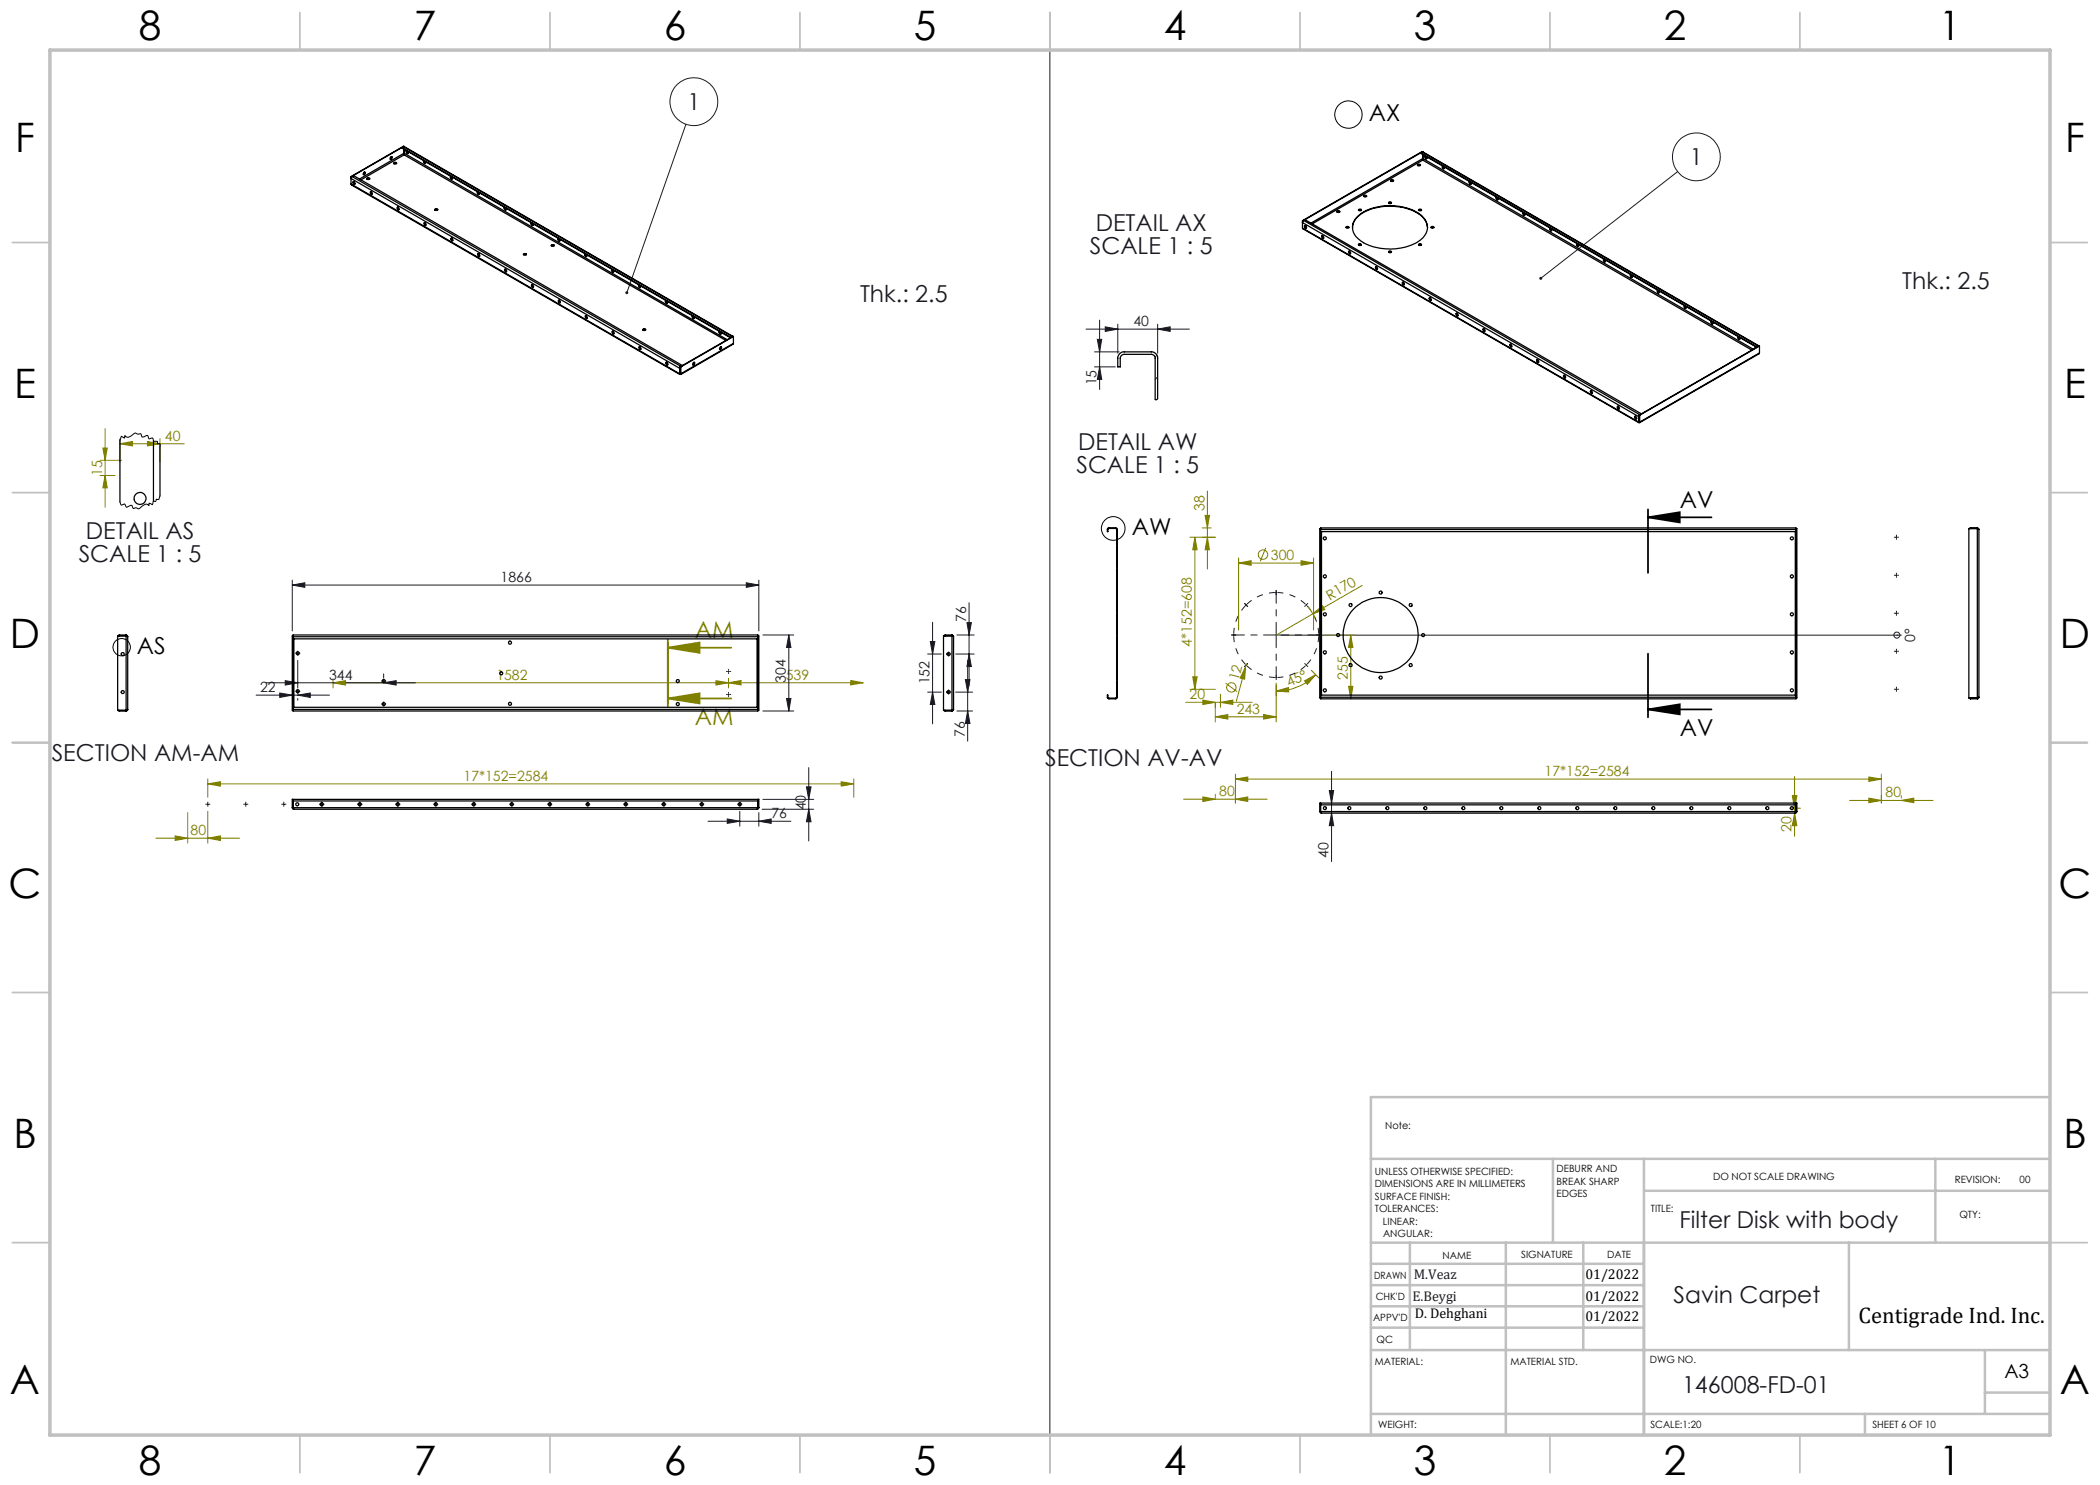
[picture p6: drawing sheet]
<svg xmlns="http://www.w3.org/2000/svg" width="420mm" height="297mm" viewBox="0 0 420 297" stroke-linecap="round" stroke-linejoin="round" font-family="sans-serif">
<g fill="none" stroke="#808000" stroke-width=".2">
<path d="M20 95.1h3M20 92.1h4.3M20.6 89.6h.8l-.4 2.5zM21 85.7v15.8M21 95.1l.4 2.5h-.8zM24 88.8l2.5-.5v.9zM24 87.7v4.7M24 88.8h12.9M29.5 88.3l2.5 .5-2.5 .4zM32 87.7v4.7M241.5 98.2v15.6M238 107.5h5.1"/>
<path d="M239 107.5v30.4M239 107.5l.4 2.5h-.9zM240.5 105.6h1.7M241 103.1h.9l-.4 2.5zM241.5 107.5l.4 2.5h-.9zM247.7 112.6l2.5-.5v1zM247.7 111.6v14.4M247.7 112.6h15M253.2 109.6l-1.1 2.7M260.2 112.1l2.5 .5-2.5 .5zM262.7 111.6v14.4M272.5 117.1l-9.9 5.7"/>
<path d="M66.6 136.6l2.5-.5v.9zM66.6 135.7v1.9M66.6 136.6h106M143.2 136.1l2.5 .5-2.5 .4zM145.7 136.6l2.5-.5v.9zM145.7 135.7v1.9M170.1 136.1l2.5 .5-2.5 .4zM238 137.9h5.1M238.5 135.4h.9l-.4 2.5zM244.1 138.8v2.7M245.1 136.6l2.3 1.8M249.1 133.3l-.2 2.6-.9-.3z"/>
<path d="M249.1 133.3l-1.8 7M249.3 132.7l-.2 .6M255.2 138.2l2.5-.7v.9zM255.2 136.6v7.8M260.9 136.2l2.2-1.3-1.6 2zM261.6 121.4l1.4 2.2M262.3 134.1l1.5 1.5M262.6 122.8l1.9-1.7 .5 .8zM262.6 122.8l-7.4 4.2M263.1 134.9a11.1 11.1 0 0 1-7.9 3.3M264.8 127h6.3M269.7 137.3h.9l-.4 2.5z"/>
<path d="M270.2 127v12.8M270.2 127l.4 2.5h-.9zM41.6 156.8l2.5-.5v.9zM41.6 155.8v3.7M41.6 156.8h129.1M168.2 156.3l2.5 .5-2.5 .4zM170.7 155.8v3.7M236.7 159.8h16.7M237.1 140.5h13.3M240.6 159.4l2.5 .4-2.5 .5zM240.6 140l2.5 .5-2.5 .4zM243.1 143.4l2.5-.5v.9z"/>
<path d="M243.1 140.6v3.8M243.1 158.9v.7M243.1 143.4h12.1M244.1 140.5l2.5-.5v.9zM247.1 155.8l2.5-.4v.9zM247.1 154.8v5.8M247.1 155.8h129.2M247.1 159.8l2.5-.4v.9zM252.7 142.9l2.5 .5-2.5 .4zM358.5 159.1h.9l-.5 2.5zM358.9 155.3v11.9M373.8 159.6l2.5 .5-2.5 .4z"/>
<path d="M373.8 155.4l2.5 .4-2.5 .5zM376.3 154.8v5.8M380.3 159.1v.5M31.2 167.6h16.7M35 167.2l2.5 .4-2.5 .5zM37.5 162.5v6.1M41.6 167.6l2.5-.4v.9zM41.6 162.3v6.3M357.9 161.6h2.2M358.9 162.6l.5 2.5h-.9zM369.9 160.1h16.7M380.3 160.1l2.5-.5v.9z"/>
<circle cx="252.6" cy="110.9" r=".94"/>
<circle cx="246.3" cy="137.5" r=".95"/>
</g>
<g fill="none" stroke="#000" stroke-width=".2">
<circle cx="269.7" cy="22.9" r="2.73"/>
<circle cx="222.6" cy="105.7" r="2.36"/>
<circle cx="24.3" cy="129.4" r="1.73"/>
</g>
<path d="M329.6 103.5l6.4-1.1v2.1zM329.6 103.5h12.7M329.6 101.9v12.7M329.6 130.7v12.8M329.6 141.9l6.4-1v2zM329.6 141.9h12.7" fill="none" stroke="#000" stroke-width=".35"/>
<path d="M133.6 129.5l6.3-1v2.1zM133.6 139.7l6.3-1v2zM133.6 129.5h12.7M133.6 127.9v13.4M133.6 139.7h12.7" fill="none" stroke="#808000" stroke-width=".35"/>
<g fill="none" stroke="#191924" stroke-width=".2" stroke-dasharray="15.2 1.3 1.3 1.3" stroke-linecap="butt">
<path d="M255.2 118.5h-.1M255.2 118.5h.2M246.7 127v.1M246.7 127v-.1M249.2 133l.1 .1M249.2 133l-.1-.1M249.2 121l-.1 .1M249.2 121l.1-.1M255.2 135.5h.2M255.2 135.5h-.1M261.2 133l.1-.1M261.2 133v.1"/>
<path d="M261.2 121v-.1M261.2 121l.1 .1M263.7 127v-.1M263.7 127v.1"/>
</g>
<path d="M255 118.5a8.5 8.5 0 0 0-5.6 2.3M246.7 127.2a8.5 8.5 0 0 0 2.4 5.6M249.1 121.2a8.5 8.5 0 0 0-2.4 5.5M249.4 133.2a8.5 8.5 0 0 0 5.6 2.3M255.5 135.5a8.5 8.5 0 0 0 5.6-2.3M261.1 120.8a8.5 8.5 0 0 0-5.6-2.3M261.4 132.8a8.5 8.5 0 0 0 2.3-5.6M263.7 126.7a8.5 8.5 0 0 0-2.3-5.5" fill="none" stroke="#191924" stroke-width=".2" stroke-dasharray="15.2 1.3 1.3 1.3" stroke-dashoffset="14.1" stroke-linecap="butt"/>
<g fill="none" stroke="#191924" stroke-width=".2">
<path d="M210 10v277M137.2 24.8l-11.8 33.7M335.5 34.3l-27.3 21.4M217.2 65.8h20.7M218.9 73.4h4.2M218.9 70.4h4.9M219.5 67.9h.8l-.4 2.5zM219.9 64v13.9M219.9 73.4l.4 2.5h-.8zM221.1 65.4l2.5 .4-2.5 .5zM223.6 64.8v5.9M231.5 65.8l2.5-.4v.9z"/>
<path d="M231.5 64.8v5.9M58.5 117l2.5-.4v.9zM58.5 116v10.2M58.5 117h93.3M149.3 116.6l2.5 .4-2.5 .5zM151.8 116v10.2M379.1 107.5h.3M379.1 115.1h.3M379.3 107.3v.3M379.3 114.9v.3M51.2 139h14.7M53.2 136.6h29.9"/>
<path d="M56 138.6l2.5 .4-2.5 .5zM57 136.1l2.5 .5-2.5 .4zM59.4 138.3h.3M59.4 130.7h.3M59.5 130.5v.3M59.5 138.1v.3M59.5 139l2.6-.4v.9zM59.5 132.1v5.5M59.5 139.7v.3M76.6 136.2h.3M76.7 136.6l2.5-.5v.9zM76.7 134.8v.8"/>
<path d="M76.7 136.1v.2M145.6 138.9h.2M145.6 134.3h.2M145.7 134.2v.2M145.7 138.8v.2M152.6 127h6.2M157.3 139.7h.9l-.4 2.5zM157.8 127v15.2M157.8 127l.4 2.5h-.9zM185.5 130.8h2.8M185.5 138.4h2.8M186.1 128.3h.9l-.5 2.5z"/>
<path d="M186.5 138.4l.5 2.5h-.9zM186.5 124.5v20.3M189.6 130.8h.2M189.6 138.4h.2M189.7 130.7v.2M189.7 138.3v.2M191.1 130.8h3.7M191.1 138.4h3.4M191.4 127h3.4M193.1 135.9h.9l-.5 2.5zM193.4 124.5h.9l-.5 2.5zM193.5 132.1v16.1"/>
<path d="M193.8 120.5v16.7M193.8 130.8l.5 2.5h-.9zM249.1 120.9l.2 .2M249.3 120.9l-.2 .2M256.2 127h124.1M379.1 137.9h.3M379.1 122.7h.3M379.1 130.3h.3M379.3 122.6v.2M379.3 130.1v.3M379.3 137.8v.2M379.4 127h.1"/>
<path d="M76.6 140.8h.3M76.7 140.7v.2M152.6 142.2h6.2M152.6 159.9h10.1M161.3 157.4h.9l-.5 2.5zM161.7 153.5v14.7M191.4 142.2h3.1M193.5 142.2l.5 2.5h-.9zM265.9 158.1h.8l-.4 2.5zM266.3 154.3v18M41.4 160.9h.3M41.6 160.7v.3"/>
<path d="M49 160.9h.3M49.1 160.7v.3M56.6 160.9h.3M56.8 160.7v.3M64.2 160.9h.3M64.3 160.7v.3M71.8 160.9h.3M71.9 160.7v.3M79.4 160.9h.3M79.6 160.7v.3M87 160.9h.3M87.1 160.7v.3"/>
<path d="M94.6 160.9h.3M94.8 160.7v.3M102.2 160.9h.3M102.3 160.7v.3M109.8 160.9h.3M110 160.7v.3M117.4 160.9h.3M117.5 160.7v.3M125 160.9h.3M125.2 160.7v.3M132.6 160.9h.3M132.8 160.7v.3"/>
<path d="M140.2 160.9h.3M140.3 160.7v.3M141.6 164.2h16.6M145.5 163.8l2.5 .4-2.5 .5zM147.8 160.9h.3M148 162.3v2.9M148 160.7v.3M151.8 164.2l2.4-.4v.9zM151.8 162.5v2.7M152.4 161.9h10.3M161.7 161.9l.5 2.5h-.9zM266.3 162.6l.4 2.5h-.8z"/>
<circle cx="138.8" cy="20.3" r="4.8"/>
<circle cx="339.3" cy="31.4" r="4.8"/>
<circle cx="379.4" cy="127" r=".6"/>
</g>
<g fill="none" stroke="#191924" stroke-width=".2" stroke-dasharray="15.2 1.3 1.3 1.3">
<path d="M255.2 118.5v-.1M255.2 118.5v.1M255.2 118.2v-.1M255.2 118.7v.2M379 107.4h-.1M379 115h-.1M379.3 107.2v-.2M379.3 107.7v.2M379.3 114.8v-.2M379.3 115.3v.2M379.5 107.4h.2M379.5 115h.2"/>
<path d="M59.3 138.2h-.2M59.3 130.6h-.2M59.6 138v-.2M59.6 138.5v.2M59.6 130.4v-.2M59.6 130.9v.2M59.8 138.2h.2M59.8 130.6h.2M76.5 136.2h-.2M76.8 135.9v-.1M76.8 136.4v.2M77 136.2h.2"/>
<path d="M145.5 138.9h-.2M145.5 134.3h-.2M145.7 138.6v-.1M145.7 139.1v.2M145.7 134v-.1M145.7 134.5v.2M146 138.9h.1M146 134.3h.1M189.5 130.8h-.2M189.5 138.4h-.2M189.7 130.5v-.1M189.7 131v.2"/>
<path d="M189.7 138.1v-.1M189.7 138.6v.2M190 130.8h.2M190 138.4h.2M246.5 127h-.2M246.7 127h-.1M246.7 127h.2M247 127h.2M249.1 120.8l-.2-.1M249.1 133.2l-.2 .1M249.2 133l-.1 .1M249.2 133l.1-.1"/>
<path d="M249.2 121l-.1-.1M249.2 121l.1 .1M249.4 121.2l.1 .1M249.4 132.8l.1-.1M255.2 127v-.1M255.2 127h-.1M255.2 127v.1M255.2 127h.2M255.2 135.5v.1M255.2 135.5v-.1M255.2 135.7v.2M255.2 135.2v-.1"/>
<path d="M261.1 132.8l-.2-.1M261.1 121.2l-.2 .1M261.2 133l.1 .1M261.2 133v-.1M261.2 121l.1-.1M261.2 121v.1M261.4 133.2l.1 .1M261.4 120.8l.1-.1M263.5 127h-.2M263.7 127h.2M263.7 127h-.1M264 127h.2"/>
<path d="M379 137.8h-.1M379 122.6h-.1M379 130.2h-.1M379.3 137.6v-.2M379.3 138.1v.2M379.3 122.4v-.2M379.3 122.9v.2M379.3 130v-.2M379.3 130.5v.2M379.5 137.8h.2M379.5 122.6h.2M379.5 130.2h.2"/>
<path d="M76.5 140.8h-.2M76.8 140.5v-.1M76.8 141v.2M77 140.8h.2M41.3 160.8h-.2M41.6 160.6v-.2M41.6 161.1v.2M41.8 160.8h.2M48.9 160.8h-.2M49.2 160.6v-.2M49.2 161.1v.2M49.4 160.8h.2"/>
<path d="M56.5 160.8h-.2M56.8 160.6v-.2M56.8 161.1v.2M57 160.8h.2M64.1 160.8h-.2M64.4 160.6v-.2M64.4 161.1v.2M64.6 160.8h.2M71.7 160.8h-.2M72 160.6v-.2M72 161.1v.2M72.2 160.8h.2"/>
<path d="M79.3 160.8h-.2M79.6 160.6v-.2M79.6 161.1v.2M79.8 160.8h.2M86.9 160.8h-.2M87.2 160.6v-.2M87.2 161.1v.2M87.4 160.8h.2M94.5 160.8h-.2M94.8 160.6v-.2M94.8 161.1v.2M95 160.8h.2"/>
<path d="M102.1 160.8h-.2M102.4 160.6v-.2M102.4 161.1v.2M102.6 160.8h.2M109.7 160.8h-.2M110 160.6v-.2M110 161.1v.2M110.2 160.8h.2M117.3 160.8h-.2M117.6 160.6v-.2M117.6 161.1v.2M117.8 160.8h.2"/>
<path d="M124.9 160.8h-.2M125.2 160.6v-.2M125.2 161.1v.2M125.4 160.8h.2M132.5 160.8h-.2M132.8 160.6v-.2M132.8 161.1v.2M133 160.8h.2M140.1 160.8h-.2M140.4 160.6v-.2M140.4 161.1v.2M140.6 160.8h.2"/>
<path d="M147.7 160.8h-.2M148 160.6v-.2M148 161.1v.2M148.2 160.8h.2"/>
</g>
<path d="M255 127h-8.4M255.2 126.7v-8.3M255.2 127.2v8.4M255.5 127h8.4" fill="none" stroke="#191924" stroke-width=".2" stroke-dasharray="15.2 1.3 1.3 1.3" stroke-dashoffset="13"/>
<g fill="none" stroke="#c0c0c0" stroke-width=".35">
<path d="M60 2.5v7.5M110 2.5v7.5M160 2.5v7.5M210 2.5v7.5M260 2.5v7.5M310 2.5v7.5M360 2.5v7.5M2.5 48.5h7.5M410 48.5h7.5M2.5 98.5h7.5M410 98.5h7.5M2.5 148.5h7.5"/>
<path d="M410 148.5h7.5M2.5 198.5h7.5M410 198.5h7.5M2.5 248.5h7.5M410 248.5h7.5M60 287v7.5M110 287v7.5M160 287v7.5M210 287v7.5M260 287v7.5M310 287v7.5M360 287v7.5"/>
</g>
<g fill="none" stroke="#c0c0c0" stroke-width=".5">
<path d="M410 219.4h-135.8v67.4M274.2 231.8h135.8M310.6 231.8v16.7M328.8 231.8v55.2M328.8 238.2h81.2M387.1 231.8v16.7M274.2 248.5h135.8M274.2 257h54.6M274.2 252.8h54.6M282 248.5v21.5M301.2 248.5v38.3M316.7 248.5v21.5"/>
<path d="M369.8 248.5v21.5M274.2 265.5h54.6M274.2 261.3h54.6M274.2 270h135.8M397 270v12.8M397 278.5h13M274.2 282.8h135.8M373 282.8v4.2"/>
</g>
<path d="M10 10h400v277h-400z" fill="none" stroke="#c0c0c0" stroke-width=".7"/>
<path d="M329.6 103.5l6.4-1.1v2.1zM329.6 141.9l6.4-1v2z" fill="#000"/>
<path d="M133.6 129.5l6.3-1v2.1zM133.6 139.7l6.3-1v2z" fill="#808000"/>
<path d="M125.2 58.3a.28 .28 0 0 0-.1 .3 .28 .28 0 0 0 .2 .2l.1-.3-.1 .3a.29 .29 0 0 0 .4-.3 .29 .29 0 0 0-.5-.2zM307.9 55.5v.3l.3-.1-.3 .1a.31 .31 0 0 0 .5 .1 .31 .31 0 0 0 0-.5 .31 .31 0 0 0-.5 .1z" fill="#191924"/>
<g fill="#808000">
<path d="M262.6 122.8l1.9-1.7 .5 .8z"/>
<path d="M249.1 133.3l-.2 2.6-.9-.3z"/>
<path d="M252.7 142.9l2.5 .5-2.5 .4zM243.1 143.4l2.5-.5v.9zM244.1 140.5l2.5-.5v.9zM240.6 140l2.5 .5-2.5 .4zM373.8 155.4l2.5 .4-2.5 .5zM247.1 155.8l2.5-.4v.9z"/>
<path d="M66.6 136.6l2.5-.5v.9zM143.2 136.1l2.5 .5-2.5 .4zM145.7 136.6l2.5-.5v.9zM170.1 136.1l2.5 .5-2.5 .4zM41.6 156.8l2.5-.5v.9zM168.2 156.3l2.5 .5-2.5 .4zM247.7 112.6l2.5-.5v1zM260.2 112.1l2.5 .5-2.5 .5z"/>
<path d="M24 88.8l2.5-.5v.9zM29.5 88.3l2.5 .5-2.5 .4z"/>
<path d="M240.6 159.4l2.5 .4-2.5 .5zM247.1 159.8l2.5-.4v.9z"/>
<path d="M41.6 167.6l2.5-.4v.9zM35 167.2l2.5 .4-2.5 .5z"/>
<path d="M255.2 138.2l2.5-.7v.9zM260.9 136.2l2.2-1.3-1.6 2z"/>
<path d="M241.5 107.5l.4 2.5h-.9zM241 103.1h.9l-.4 2.5z"/>
<path d="M21 95.1l.4 2.5h-.8zM20.6 89.6h.8l-.4 2.5z"/>
<path d="M239 107.5l.4 2.5h-.9zM238.5 135.4h.9l-.4 2.5zM270.2 127l.4 2.5h-.9zM269.7 137.3h.9l-.4 2.5zM358.5 159.1h.9l-.5 2.5zM358.9 162.6l.5 2.5h-.9z"/>
<path d="M373.8 159.6l2.5 .5-2.5 .4zM380.3 160.1l2.5-.5v.9z"/>
</g>
<g fill="#191924">
<path d="M76.7 136.6l2.5-.5v.9zM57 136.1l2.5 .5-2.5 .4zM59.5 139l2.6-.4v.9zM56 138.6l2.5 .4-2.5 .5z"/>
<path d="M58.5 117l2.5-.4v.9zM149.3 116.6l2.5 .4-2.5 .5z"/>
<path d="M219.9 73.4l.4 2.5h-.8zM219.5 67.9h.8l-.4 2.5z"/>
<path d="M157.3 139.7h.9l-.4 2.5zM157.8 127l.4 2.5h-.9z"/>
<path d="M193.8 130.8l.5 2.5h-.9zM193.4 124.5h.9l-.5 2.5z"/>
<path d="M186.1 128.3h.9l-.5 2.5zM186.5 138.4l.5 2.5h-.9zM161.3 157.4h.9l-.5 2.5zM161.7 161.9l.5 2.5h-.9zM265.9 158.1h.8l-.4 2.5zM266.3 162.6l.4 2.5h-.8z"/>
<path d="M193.1 135.9h.9l-.5 2.5zM193.5 142.2l.5 2.5h-.9z"/>
<path d="M145.5 163.8l2.5 .4-2.5 .5zM151.8 164.2l2.4-.4v.9z"/>
<path d="M221.1 65.4l2.5 .4-2.5 .5zM231.5 65.8l2.5-.4v.9z"/>
</g>
<g fill="none" stroke="#000" stroke-width=".25">
<path d="M70.2 36.8l.1 .2M70.2 36.8l65.7 38M70.2 35.3v1.5M70.2 35.3h.1M70.3 35.3v.2M70.3 37l65.7 37.9M70.4 35.3l-.2 .4 65.7 38M70.4 35.3l65.8 38M70.4 35.3l.3-.2 65.8 38M70.6 36.3a.26 .26 0 0 1 .4 .2 .26 .26 0 0 1-.2 .3l-.2-.2zM70.7 36.3v.4l.3 .1M70.8 36.4l-.1 .1"/>
<path d="M71 36.7l-.2 .1M72.8 34.4a.22 .22 0 0 1 .2 .4 .22 .22 0 0 1-.4-.1zM73 34.4l-.1 .3-.2 .2M73.4 35.7l.2-.1a.24 .24 0 0 1 .3 0 .24 .24 0 0 1 0 .3 .24 .24 0 0 1-.4 0zM73.4 35.8l.2-.1 .3 .1M74.2 38.3l.1 .1a.25 .25 0 0 1 .2 .3 .25 .25 0 0 1-.3 .2 .25 .25 0 0 1-.2-.4zM74.2 38.3v.4l.2 .1M78.2 31.3a.24 .24 0 0 1 .2 .4 .24 .24 0 0 1-.4 0zM78.3 31.3v.4l-.3 .1M78.7 32.6l.2-.1a.24 .24 0 0 1 .4 0 .24 .24 0 0 1-.1 .4 .24 .24 0 0 1-.3-.1zM78.7 32.7l.2-.1 .4 .1M80.4 29.5l65.7 38.1"/>
<path d="M80.4 29.5l65.8 38M80.7 29.3l65.9 38M80.7 29.3l-.3 .2M80.7 29.3l65.8 38M80.8 30.7v.3M80.8 29.3l-10.5 6M80.8 29.3h.1M80.8 29.9v.8M80.8 29.3l-10.6 6M80.8 30.7l-8.9 5.1M80.8 31l-8.6 5M80.8 31l64.4 37.1"/>
<path d="M80.9 30.7l-.1 .3M80.9 29.9v.8M80.9 30.7l64.6 37.2M81.3 30.2a.26 .26 0 0 0 0 .4 .26 .26 0 0 0 .4-.1l-.1-.2M81.4 30.2v.3l.2 .2M85 32.3l.1 .1a.21 .21 0 0 1-.1 .3 .21 .21 0 0 1-.3-.2l.1-.3 .1 .3 .2 .2M90.4 35.4l.1 .3a.26 .26 0 0 1-.4-.1 .26 .26 0 0 1 .1-.3v.3l.3 .2M95.8 38.5l.1 .2a.25 .25 0 0 1-.4 .1 .25 .25 0 0 1 0-.4l.1 .3 .2 .2M272.7 39.2l.5-.2a.24 .24 0 0 1-.1 .4 .24 .24 0 0 1-.3-.1zM272.8 39.3l.1-.1 .4 .1M278.1 36.1l.2-.2a.25 .25 0 0 1 .4 .1 .25 .25 0 0 1-.1 .3 .25 .25 0 0 1-.3 0zM278.1 36.2l.2-.1 .4 .1"/>
<path d="M283.5 33l.1-.1a.25 .25 0 0 1 .4-.1 .25 .25 0 0 1 0 .4 .25 .25 0 0 1-.4 0zM283.5 33.1l.2-.2 .4 .2M284.2 30.6l67.2 38.8M284.2 30.6l67.1 38.9M284.4 30.4h.2l67.2 38.8h-.1M284.4 30.4l-.2 .2M284.4 30.4l67.3 38.8M284.6 31.7v.3M284.6 32l-22.1 12.8M284.6 32l65.8 38M284.6 30.3l-24 13.9M284.6 30.3v.1"/>
<path d="M284.6 30.9v.8M284.6 31.7l-22.4 12.9M284.6 30.3l-24.1 13.8M284.6 31.7l66.1 38.1M285.3 31.4l.1 .2a.26 .26 0 0 1-.4 0 .26 .26 0 0 1 0-.4l.1 .3 .3 .2M288.7 33.4l.2 .2a.25 .25 0 0 1-.4 0 .25 .25 0 0 1 0-.4l.3 .5M293.9 36.3l-.1 .3 .3 .3 .1-.1-.1-.3M293.9 36.3l.1 .4 .2 .1M299.3 39.4a.26 .26 0 0 0-.1 .4 .26 .26 0 0 0 .4 0l-.1-.2M299.3 39.4v.4l.3 .1M79.4 41.4a.27 .27 0 0 1 .4 .2 .27 .27 0 0 1-.1 .3l-.3-.1zM79.5 41.4l.2 .5h.1"/>
<path d="M84.8 44.6a.27 .27 0 0 1 .4 .1 .27 .27 0 0 1-.2 .3zM84.9 44.5l.1 .4 .2 .1M87 42l.2-.2 .4 .2M87 41.8h.5a.26 .26 0 0 1-.2 .3 .26 .26 0 0 1-.3-.2zM90.2 47.7a.27 .27 0 0 1 .3 .1 .27 .27 0 0 1-.1 .4l-.2-.3zM90.3 47.6v.4l.3 .1M95.5 50.8a.26 .26 0 0 1 .4 .1 .26 .26 0 0 1-.1 .4l-.2-.2zM95.6 50.7l.1 .4 .2 .1M100.9 53.9a.27 .27 0 0 1 .4 .1 .27 .27 0 0 1-.2 .4zM101 53.8l.1 .4 .2 .1M101.1 41.6l.1 .2a.25 .25 0 0 1-.3 .1 .25 .25 0 0 1 0-.4l.1 .3 .2 .2M104.7 50.9l.3-.1 .3 .1"/>
<path d="M104.7 50.8h.5a.23 .23 0 0 1-.2 .2 .23 .23 0 0 1-.3-.2zM106.3 57a.27 .27 0 0 1 .4 .1 .27 .27 0 0 1-.2 .4l-.2-.3zM106.4 56.9l.1 .4 .2 .1M106.5 44.7l.1 .2a.25 .25 0 0 1-.4 .1 .25 .25 0 0 1 .1-.4l.1 .3 .2 .2M110.2 49.1l.2-.2a.24 .24 0 0 1 .4 0 .24 .24 0 0 1 0 .4 .24 .24 0 0 1-.4-.1zM110.2 49.1l.3-.1 .3 .1M111.7 47.7a.25 .25 0 0 0-.1 .4 .25 .25 0 0 0 .4-.1l-.1-.2M111.7 47.7v.3l.3 .2M117.3 50.9l.1 .2a.25 .25 0 0 1-.4 .1 .25 .25 0 0 1 .1-.4v.3l.2 .2M122.7 54v.3a.25 .25 0 0 1-.4 0 .25 .25 0 0 1 .1-.4v.3l.3 .2M128 57.1l.1 .3a.25 .25 0 0 1-.4 0 .25 .25 0 0 1 .1-.4v.3l.3 .2M260.5 45.6l67.2 38.9"/>
<path d="M260.5 45.6l67.2 38.8M260.5 44.1v1.5M260.5 44.1l.1 .1M260.6 44.2h.1M260.7 44.1l-.2 .4 67.2 38.8M260.7 44.1l67.2 38.8M260.7 44.1l.3-.1 67.3 38.8M260.9 45.2a.29 .29 0 0 1 .3 .1 .29 .29 0 0 1 0 .4l-.2-.1zM261 45.1l.1 .4 .2 .1M261.2 45.2l-.2 .1M261.3 45.4l-.2 .1M264.4 47.2a.27 .27 0 0 1 .3 .1 .27 .27 0 0 1-.1 .4l-.3-.4z"/>
<path d="M264.4 47.1l.1 .3 .2 .2M267.4 42.4l.1-.1 .5 .1M267.4 42.2h.5a.24 .24 0 0 1-.2 .3 .24 .24 0 0 1-.3-.3zM269.2 45.4h.5a.27 .27 0 0 1-.2 .3 .27 .27 0 0 1-.3-.3zM269.2 45.5l.1-.1 .5 .1M269.7 50.3a.28 .28 0 0 1 .4 .1 .28 .28 0 0 1-.1 .4l-.2-.1zM269.8 50.2l.1 .3 .2 .2M270.5 45.5a4.7 4.7 0 0 1 3.8-3.7 11.1 11.1 0 0 1 10.1 1.5l.9 1.2 .2 1M271.3 43.5a9.4 9.4 0 0 1 7.5-2.3 8 8 0 0 1 6.2 2.8 3.1 3.1 0 0 1-1.3 4.3 11.2 11.2 0 0 1-11.7-.3 2.92 2.92 0 0 1-.7-4.5zM271.7 48.9l.5-.1a.24 .24 0 0 1-.2 .4 .24 .24 0 0 1-.3-.3zM271.7 49l.2-.1 .4 .1M271.7 42l.2-.1 .4 .1"/>
<path d="M271.7 41.9l.2-.1a.24 .24 0 0 1 .3 0 .24 .24 0 0 1 0 .4 .24 .24 0 0 1-.3 0l-.2-.2zM275.1 53.3l.4 .3a.19 .19 0 0 1-.2 .3 .19 .19 0 0 1-.2-.3zM275.2 53.3v.3l.3 .2M277.7 50.4l.1-.1 .5 .1M277.7 40.6l.1-.1 .5 .1M277.7 50.3l.1-.1a.25 .25 0 0 1 .4 0 .25 .25 0 0 1 0 .4 .25 .25 0 0 1-.4-.1zM277.7 40.5l.1-.1a.26 .26 0 0 1 .4 0 .26 .26 0 0 1 0 .3 .26 .26 0 0 1-.4 0l-.1-.1zM280.5 56.5a.27 .27 0 0 1 .3 .1 .27 .27 0 0 1-.1 .4l-.2-.3zM280.6 56.4v.4l.2 .1M283.7 48.9l.5-.1a.26 .26 0 0 1-.2 .4 .26 .26 0 0 1-.3-.3zM283.7 42a.26 .26 0 0 1 .4-.2 .26 .26 0 0 1 .1 .4h-.3zM283.7 49l.3-.1 .3 .1"/>
<path d="M283.7 42l.2-.1 .4 .1M285.9 59.5a.26 .26 0 0 1 .3 .2 .26 .26 0 0 1-.2 .3l-.1-.2zM286 59.5l.1 .5h.1M286.2 45.4l.2-.1a.25 .25 0 0 1 .3 0 .25 .25 0 0 1 0 .4 .25 .25 0 0 1-.4-.1zM286.2 45.5l.1-.1 .5 .1M304.9 42.6l.1 .3a.25 .25 0 0 1-.4 0 .25 .25 0 0 1 .1-.4l.2 .5M310 45.6v.3a.24 .24 0 0 0 .1 .3 .24 .24 0 0 0 .3-.1 .24 .24 0 0 0-.1-.3M310.1 45.6v.4l.2 .1M315.6 48.9a.24 .24 0 0 1 .1 .3 .24 .24 0 0 1-.3 .1 .24 .24 0 0 1-.1-.3l.1-.2v.2l.3 .2M320.8 51.8a.26 .26 0 0 0-.1 .4 .26 .26 0 0 0 .4 0l-.1-.2M320.8 51.9l.1 .4h.2M326.1 54.9v.3a.24 .24 0 0 0 .1 .3 .24 .24 0 0 0 .3-.1 .24 .24 0 0 0-.1-.3"/>
<path d="M326.2 55l.1 .4h.2M331.5 58a.28 .28 0 0 0 0 .4 .28 .28 0 0 0 .4 .1l-.1-.3M331.5 58.1l.1 .3 .2 .1M111.7 60.1a.26 .26 0 0 1 .3 .1 .26 .26 0 0 1-.1 .4zM111.8 60l.1 .4 .1 .1M117.1 63.2a.27 .27 0 0 1 .3 .1 .27 .27 0 0 1-.1 .4zM117.2 63.1v.4l.2 .1M122.4 66.3a.26 .26 0 0 1 .4 .1 .26 .26 0 0 1-.1 .4zM122.5 66.2l.1 .4 .2 .1M127.8 69.4a.26 .26 0 0 1 .3 .1 .26 .26 0 0 1-.1 .4zM127.9 69.4l.1 .3 .2 .1M128.6 66l.1-.1 .4 .1"/>
<path d="M128.6 65.9l.1-.1a.25 .25 0 0 1 .4-.1 .25 .25 0 0 1 0 .4 .25 .25 0 0 1-.4 0zM133.2 72.5a.27 .27 0 0 1 .3 .1 .27 .27 0 0 1-.1 .4zM133.2 60.1a.28 .28 0 0 0-.1 .3 .28 .28 0 0 0 .4 .1l-.1-.3M133.2 60.1v.2l.3 .3M133.3 72.5v.3l.3 .2M135.9 74.8l.1 .1 .1-.1M135.9 73.7v1.1M136.1 74.7h.1M136 74.7l-.1 .1M136.1 73.4l-.2 .3M136.1 74.7l.1 .1M136.1 73.3v1.5"/>
<path d="M136.1 73.3l.1 .1M136.2 73.3l-.3 .4M136.2 74.8h-.1M136.2 73.3h.1M136.2 73.4v1.4M136.5 73.1l-.3 .2M136.5 73.1h.1M138.6 72.6l.2-.1a.25 .25 0 0 1 .1 .3 .25 .25 0 0 1-.4 .1zM138.8 63.3l.1 .3a.26 .26 0 0 1-.5 0 .26 .26 0 0 1 .1-.4l.1 .3 .3 .2M138.9 72.5l-.1 .3-.3 .2M143.9 66.3a.28 .28 0 0 0 0 .4 .28 .28 0 0 0 .4 0l-.2-.3M143.9 66.3v.3l.3 .2"/>
<path d="M144 69.5l.1-.1a.22 .22 0 0 1 .2 .3 .22 .22 0 0 1-.4 0zM144.2 69.4l-.1 .3-.2 .1M146.2 67.5h.1M146.5 67.3l-.3 .2M146.5 67.3h.1M146.6 67.3h-.1M146.6 68.9l-10.4 6M146.6 67.3l-10.5 6M146.6 67.3h.1M146.7 68.7l-.2 .2M146.7 67.3l-10.5 6.1M146.7 67.3v1.4"/>
<path d="M146.7 68.7l-10.5 6.1M231.5 79.8v-8.2a1.21 1.21 0 0 0-1.2-1.2h-5.4a1.27 1.27 0 0 0-1.3 1.2v1.8h.4v-1.8a.78 .78 0 0 1 .9-.7h5.4a.73 .73 0 0 1 .7 .7v8.3M291.3 62.6l.2 .1 .1 .3a.26 .26 0 0 1-.4 0 .26 .26 0 0 1 .1-.4zM291.3 62.6l.1 .5h.2M296.6 65.8a.24 .24 0 0 1 .3 .1 .24 .24 0 0 1-.1 .3zM296.7 65.8l.1 .3 .2 .1M302 68.9a.26 .26 0 0 1 .4 .1 .26 .26 0 0 1-.2 .4l-.2-.3zM302.1 68.9l.1 .3 .2 .2M307.4 72h.2l.2 .3a.26 .26 0 0 1-.4 .1 .26 .26 0 0 1 0-.4zM307.4 72l.1 .3 .2 .2M312.7 75.1a.24 .24 0 0 1 .4 .1 .24 .24 0 0 1-.2 .4zM312.8 75.1l.1 .3 .2 .2"/>
<path d="M318.2 78.1l.2 .1a.24 .24 0 0 1 .2 .3 .24 .24 0 0 1-.4 .2 .24 .24 0 0 1-.1-.3zM318.2 78.1l.1 .4 .2 .2M337.1 61.3l.1 .2a.26 .26 0 0 1-.4 0 .26 .26 0 0 1 .1-.4l.1 .4 .2 .1M342.3 64.2l-.1 .4 .2 .2h.2l-.1-.4M342.3 64.2l.1 .4 .2 .1M347.9 67.5v.1a.2 .2 0 0 1-.1 .3 .2 .2 0 0 1-.2-.2v-.4l.1 .4 .2 .1M351.1 69.6l-.1-.2v.2M351.4 69.4h.1M351.7 69.2l-.3 .2M351.7 69.2h.1M351.9 70.6l-24 13.9M351.9 69.2l-24 13.8"/>
<path d="M351.9 69.2v1.4M351.9 70.6l-24 13.8M24 88v12.4M30.7 88.2v12M32 89.2v10M323.5 81.3h.2l.2 .3a.26 .26 0 0 1-.4 .1 .26 .26 0 0 1 0-.4zM323.6 81.2v.4l.2 .1M326.9 83.3a.25 .25 0 0 1 .4 .1 .25 .25 0 0 1-.2 .4zM327 83.3l.1 .3 .2 .1M327.7 84.4l.1 .1M327.7 83.3v1.1M327.8 84.4h.1"/>
<path d="M327.8 83.3h-.1M327.8 83.3v1.1M327.8 84.4h-.1M327.9 83.1l-.1 .2M327.9 83h.1M327.9 84.4h.1M327.9 83l-.1 1.5M327.9 82.9l-.2 .4M327.9 82.9h.1M327.9 84.4v.2l-.1-.1M327.9 83v1.4M328.3 82.8l-.4 .1"/>
<path d="M328.3 82.8h.1M221.5 105.7l1.8-.1 .1 .2v33.8l-.2 .2h-1.5l-.2-.2v-.6l.2 .6h1.5l.1-.1v-33.6l-.1-.2h-1.4l-.3 .6zM264.1 105.7v.1M264.1 105.7v33.9M264.1 105.7h-.1v33.9h.1M264.1 105.6h95.1v.3h-95.1zM264.3 106.3v32.7M359.1 106.3v32.7M359.2 105.9v.4h-95.1M359.2 105.7v.1M359.2 105.7v33.9M359.2 105.7h.2v33.9h-.2"/>
<path d="M394.1 105.6l-.3 .1M394.1 105.6l-.1 .1M394.1 105.6h1.4M395.5 105.7h-1.7v33.9h1.7l.3-.2M395.5 105.7l.3 .2M395.5 105.6l.3 .3M395.5 105.7l.1 .1M395.5 105.6v34.2M395.8 105.9v33.5M23.9 127l-.3 .2M23.9 127l-.2 .2M23.9 127h1.3"/>
<path d="M25.2 127.2l.3 .1M25.2 127.2h-1.7v14.9h1.7l.3-.2M25.2 127l.3 .3M25.2 127.1l.2 .1M25.2 127v15.2M25.5 127.3v14.6M58.6 127.2h.1M58.6 127.2h-.1v14.9h.1M58.6 127.2v14.9M58.6 127h93v.3h-93zM58.6 127.3v.5h93M58.8 127.8v13.7"/>
<path d="M151.4 127.8v13.7M151.6 127.2h.1M151.6 127.2v14.9M151.6 127.2h.2v14.9h-.2M189.1 127l-.3 .2M189.1 127l-.2 .2M189.1 127h1.3M190.4 127.2h-1.7v14.9h1.7l.3-.2M190.4 127.2l.3 .1M190.4 127l.3 .3M190.4 127.1l.1 .1M190.4 127v15.2"/>
<path d="M190.7 127.3v14.6M264.1 139.4h95.1v.4h-95.1zM264.1 139h95.1v.4M264.1 139.6h.1M359.2 139.6h.1M393.8 139.6l.3 .2M394 139.6h.1M394.1 139.8h1.4M394.1 139.6v.2M395.6 139.6h-1.5M395.8 139.4l-.3 .4M23.6 142.1l.3 .1"/>
<path d="M23.7 142.1h.2M23.9 142.2h1.3M23.9 142.1v.1M25.4 142l-1.5 .1M25.5 141.9l-.3 .3M58.6 159.9l.1 1.8M58.6 141.9h93v.3h-93zM58.6 142v.1M58.6 159.9v.3M151.6 142v.1M151.6 141.5h-93v.4M188.8 142.1l.3 .1"/>
<path d="M188.9 142.1h.2M189.1 142.2h1.3M189.1 142.1v.1M190.6 142l-1.5 .1M190.7 141.9l-.3 .3M58.5 161.5l.3 .4M58.5 161.5v-1.6h93.3v1.6M58.5 161.5h93.3M58.6 160.2h93v-.3v1.6M58.6 160.2v1.3l.2 .4M58.8 161.9h92.6M151.6 161.5l-.2 .4"/>
<path d="M151.6 161.5l-.1 .2M151.8 161.5l-.4 .4M264 162.3l.3 .3M264 162.3v-1.7h95.4v1.7M264 162.3h95.4M264.1 162.3l.1 .2M264.1 162.3l.2 .3M264.3 162.6h94.8M359.2 161h-95.1v-.4v1.7M359.2 160.6v.4M359.2 161v1.3l-.1 .3M359.2 160.6v1.9"/>
<path d="M359.4 162.3l-.3 .3"/>
<circle cx="28" cy="99.7" r="1.2"/>
<circle cx="265" cy="115.3" r=".31"/>
<circle cx="265" cy="107.6" r=".3"/>
<circle cx="276.1" cy="118.5" r=".3"/>
<circle cx="358.4" cy="107.7" r=".29"/>
<circle cx="358.4" cy="115.3" r=".3"/>
<circle cx="24.5" cy="138.4" r=".3"/>
<circle cx="24.5" cy="130.8" r=".31"/>
<circle cx="59.5" cy="138.3" r=".31"/>
<circle cx="59.5" cy="130.6" r=".31"/>
<circle cx="76.7" cy="136.2" r=".3"/>
<circle cx="100.2" cy="134.7" r=".3"/>
<circle cx="102" cy="128.5" r=".3"/>
<circle cx="135.5" cy="136.2" r=".3"/>
<circle cx="189.7" cy="138.4" r=".3"/>
<circle cx="189.7" cy="130.8" r=".31"/>
<circle cx="265" cy="122.8" r=".31"/>
<circle cx="265" cy="130.5" r=".31"/>
<circle cx="265" cy="138" r=".31"/>
<circle cx="267.6" cy="127" r=".3"/>
<circle cx="270.1" cy="133" r=".29"/>
<circle cx="270.1" cy="121" r=".31"/>
<circle cx="276.1" cy="127" r="7.5"/>
<circle cx="276.1" cy="135.5" r=".3"/>
<circle cx="282.1" cy="121" r=".3"/>
<circle cx="282.2" cy="133" r=".31"/>
<circle cx="284.6" cy="127" r=".3"/>
<circle cx="358.4" cy="138.1" r=".3"/>
<circle cx="358.4" cy="130.5" r=".3"/>
<circle cx="358.4" cy="122.9" r=".3"/>
<circle cx="76.7" cy="140.8" r=".3"/>
<circle cx="102" cy="140.8" r=".3"/>
<circle cx="135.5" cy="140.8" r=".3"/>
<circle cx="59.5" cy="160.8" r=".3"/>
<circle cx="64.4" cy="160.9" r=".31"/>
<circle cx="72" cy="160.8" r=".3"/>
<circle cx="79.6" cy="160.9" r=".31"/>
<circle cx="87.2" cy="160.8" r=".3"/>
<circle cx="94.7" cy="160.8" r=".3"/>
<circle cx="102.4" cy="160.8" r=".3"/>
<circle cx="109.9" cy="160.8" r=".3"/>
<circle cx="117.6" cy="160.8" r=".3"/>
<circle cx="125.2" cy="160.8" r=".3"/>
<circle cx="132.8" cy="160.9" r=".31"/>
<circle cx="140.4" cy="160.8" r=".3"/>
<circle cx="147.9" cy="160.8" r=".3"/>
<circle cx="265" cy="161.6" r=".29"/>
<circle cx="269.9" cy="161.6" r=".3"/>
<circle cx="277.5" cy="161.6" r=".3"/>
<circle cx="285.1" cy="161.6" r=".3"/>
<circle cx="292.7" cy="161.6" r=".3"/>
<circle cx="300.3" cy="161.6" r=".3"/>
<circle cx="307.9" cy="161.6" r=".29"/>
<circle cx="315.5" cy="161.6" r=".3"/>
<circle cx="323.1" cy="161.6" r=".3"/>
<circle cx="330.7" cy="161.6" r=".3"/>
<circle cx="338.3" cy="161.6" r=".3"/>
<circle cx="345.9" cy="161.6" r=".3"/>
<circle cx="353.5" cy="161.6" r=".3"/>
<circle cx="358.4" cy="161.6" r=".3"/>
</g>
<path d="M231.5 79.8l-.2 .2-.3-.1M24 88l.3-.7 .6 .3v-.4l.3 .1a1.64 1.64 0 0 0 1.8-.7h.1a1.07 1.07 0 0 0 1.1 .2l.3 .6 1-.3 .3 .6 .7-.1 .2 .6 .8 .1a.37 .37 0 0 0 0 .5 .37 .37 0 0 0 .5 0v.4M32 99.2l-.1 .4a.38 .38 0 0 1-.2 .3 .38 .38 0 0 1-.4 0l-.2 .4-.4-.1-.2 .7a.46 .46 0 0 0-.7-.2v.4a.83 .83 0 0 0-1.3 .1l-.8 .6a1.05 1.05 0 0 0-1.1-.1l-.2-.6-1.1 .4-.4-.7-.7 .2-.2-.6" fill="none" stroke="#000" stroke-width=".2"/>
<path d="M231.4 71l-.4 .4M231.5 75.4l-.5 .5M223.4 109.1l-.1 .1M223.4 113.6l-.1 .1M223.4 122.6l-.1 .1M223.4 136l-.1 .1M223.4 127l-.1 .2" fill="none" stroke="#191924" stroke-width=".2"/>
<g font-size="8.1">
<text x="27.8" y="8">8</text>
<text x="82.8" y="8">7</text>
<text x="132.8" y="8">6</text>
<text x="182.8" y="8">5</text>
<text x="232.8" y="8">4</text>
<text x="282.8" y="8">3</text>
<text x="332.8" y="8">2</text>
<text x="387.8" y="8">1</text>
<text x="3" y="30.4">F</text>
<text x="413" y="30.4">F</text>
<text x="2.8" y="79.6">E</text>
<text x="412.8" y="79.6">E</text>
<text x="2" y="129.6">D</text>
<text x="412" y="129.6">D</text>
<text x="1.7" y="179.6">C</text>
<text x="411.7" y="179.6">C</text>
<text x="2.7" y="229.6">B</text>
<text x="412.7" y="229.6">B</text>
<text x="2" y="278.9">A</text>
<text x="412" y="278.9">A</text>
<text x="27.8" y="295">8</text>
<text x="82.8" y="295">7</text>
<text x="132.8" y="295">6</text>
<text x="182.8" y="295">5</text>
<text x="232.8" y="295">4</text>
<text x="282.8" y="295">3</text>
<text x="332.8" y="295">2</text>
<text x="387.8" y="295">1</text>
</g>
<g font-size="4.7" fill="#191924">
<text x="137.5" y="21.9">1</text>
<text x="338" y="33">1</text>
<text x="219.1" y="46.2">DETAIL AX</text>
<text x="218" y="50.7">SCALE 1 : 5</text>
<text x="380.5" y="57.7">Thk.: 2.5</text>
<text x="172" y="60.5">Thk.: 2.5</text>
<text x="215.3" y="94.6">SCALE 1 : 5</text>
<text x="215.6" y="90.1">DETAIL AW</text>
<text x="17.2" y="107.9">DETAIL AS</text>
<text x="15.7" y="112.4">SCALE 1 : 5</text>
<text x="10.3" y="152.1">SECTION AM-AM</text>
<text x="209" y="153.2">SECTION AV-AV</text>
<text x="335.9" y="245.6">Filter Disk with body</text>
<text x="334.7" y="260.5">Savin Carpet</text>
<text x="336.4" y="278.5">146008-FD-01</text>
</g>
<g font-size="4.7">
<text x="273.8" y="24.3">AX</text>
<text x="336" y="101.5">AV</text>
<text x="226.4" y="107.1">AW</text>
<text x="27.4" y="130.8">AS</text>
<text x="336" y="147.1">AV</text>
</g>
<g font-size="4.7" fill="#808000">
<text x="139" y="127.6">AM</text>
<text x="139" y="144.9">AM</text>
</g>
<text font-size="4.5" x="371.7" y="264.6">Centigrade Ind. Inc.</text>
<text font-size="3.9" x="400.9" y="275.5">A3</text>
<g font-size="2.8" fill="#191924">
<text x="226.7" y="65.2">40</text>
<text x="219.3" y="77.1" transform="rotate(-90 219.3 77.1)">15</text>
<text x="100.1" y="116.4">1866</text>
<text x="193.2" y="124.4" transform="rotate(-90 193.2 124.4)">76</text>
<text x="383" y="128.3" transform="rotate(-90 383 128.3)">0°</text>
<text x="65.8" y="135.9">344</text>
<text x="157.2" y="136.5" transform="rotate(-90 157.2 136.5)">304</text>
<text x="185.9" y="136.9" transform="rotate(-90 185.9 136.9)">152</text>
<text x="52" y="138.4">22</text>
<text x="192.9" y="147.4" transform="rotate(-90 192.9 147.4)">76</text>
<text x="154.3" y="163.6">76</text>
<text x="161.2" y="162.1" transform="rotate(-90 161.2 162.1)">40</text>
<text x="265.7" y="171.5" transform="rotate(-90 265.7 171.5)">40</text>
<text x="282.8" y="255.9">M.Veaz</text>
<text x="282.5" y="260.1">E.Beygi</text>
</g>
<g font-size="2.8" fill="#808000">
<text x="33" y="88.1">40</text>
<text x="20.4" y="95.2" transform="rotate(-90 20.4 95.2)">15</text>
<text x="240.9" y="102.1" transform="rotate(-90 240.9 102.1)">38</text>
<text x="254.2" y="112">300</text>
<text x="265.9" y="120.1" transform="rotate(-30 265.9 120.1)">R170</text>
<text x="238.4" y="129.3" transform="rotate(-90 238.4 129.3)">4*152=608</text>
<text x="99.3" y="135.9">1582</text>
<text x="157.2" y="135.9">539</text>
<text x="247.7" y="136.2" transform="rotate(-75 247.7 136.2)">12</text>
<text x="257.8" y="137.5" transform="rotate(-25 257.8 137.5)">45°</text>
<text x="269.6" y="135.9" transform="rotate(-90 269.6 135.9)">255</text>
<text x="237.9" y="139.8">20</text>
<text x="247.3" y="142.7">243</text>
<text x="308.9" y="155.2">17*152=2584</text>
<text x="92.7" y="156.1">17*152=2584</text>
<text x="243.9" y="159.2">80</text>
<text x="377.1" y="159.5">80</text>
<text x="38.1" y="167">80</text>
<text x="358.3" y="166.4" transform="rotate(-90 358.3 166.4)">20</text>
</g>
<g font-size="2.8">
<text x="317.1" y="255.9">01/2022</text>
<text x="282.9" y="263.6">D. Dehghani</text>
<text x="317.1" y="260.1">01/2022</text>
<text x="317.1" y="264.2">01/2022</text>
</g>
<g font-size="2">
<text x="277" y="225.8">Note:</text>
<text x="275" y="234.9">UNLESS OTHERWISE SPECIFIED:</text>
<text x="275" y="237.4">DIMENSIONS ARE IN MILLIMETERS</text>
<text x="275" y="239.9">SURFACE FINISH:</text>
<text x="311.3" y="234.5">DEBURR AND</text>
<text x="311.3" y="237">BREAK SHARP</text>
<text x="311.3" y="239.5">EDGES</text>
<text x="342.6" y="236">DO NOT SCALE DRAWING</text>
<text x="391" y="236.6">REVISION:</text>
<text x="403.9" y="236.6">00</text>
<text x="275" y="242.4">TOLERANCES:</text>
<text x="276.6" y="244.9">LINEAR:</text>
<text x="330.2" y="242.4">TITLE:</text>
<text x="391.9" y="243.7">QTY:</text>
<text x="276.6" y="247.4">ANGULAR:</text>
<text x="288.5" y="251.7">NAME</text>
<text x="304.2" y="251.7">SIGNATURE</text>
<text x="321.4" y="251.7">DATE</text>
<text x="274.8" y="255.9">DRAWN</text>
<text x="275.1" y="260.1">CHK'D</text>
<text x="274.6" y="264.2">APPV'D</text>
<text x="275.3" y="268.5">QC</text>
<text x="275" y="273">MATERIAL:</text>
<text x="302.1" y="273">MATERIAL STD.</text>
<text x="330" y="272.5">DWG NO.</text>
<text x="275.6" y="285.6">WEIGHT:</text>
<text x="330.1" y="285.6">SCALE:1:20</text>
<text x="374.5" y="285.6">SHEET 6 OF 10</text>
</g>
</svg>
